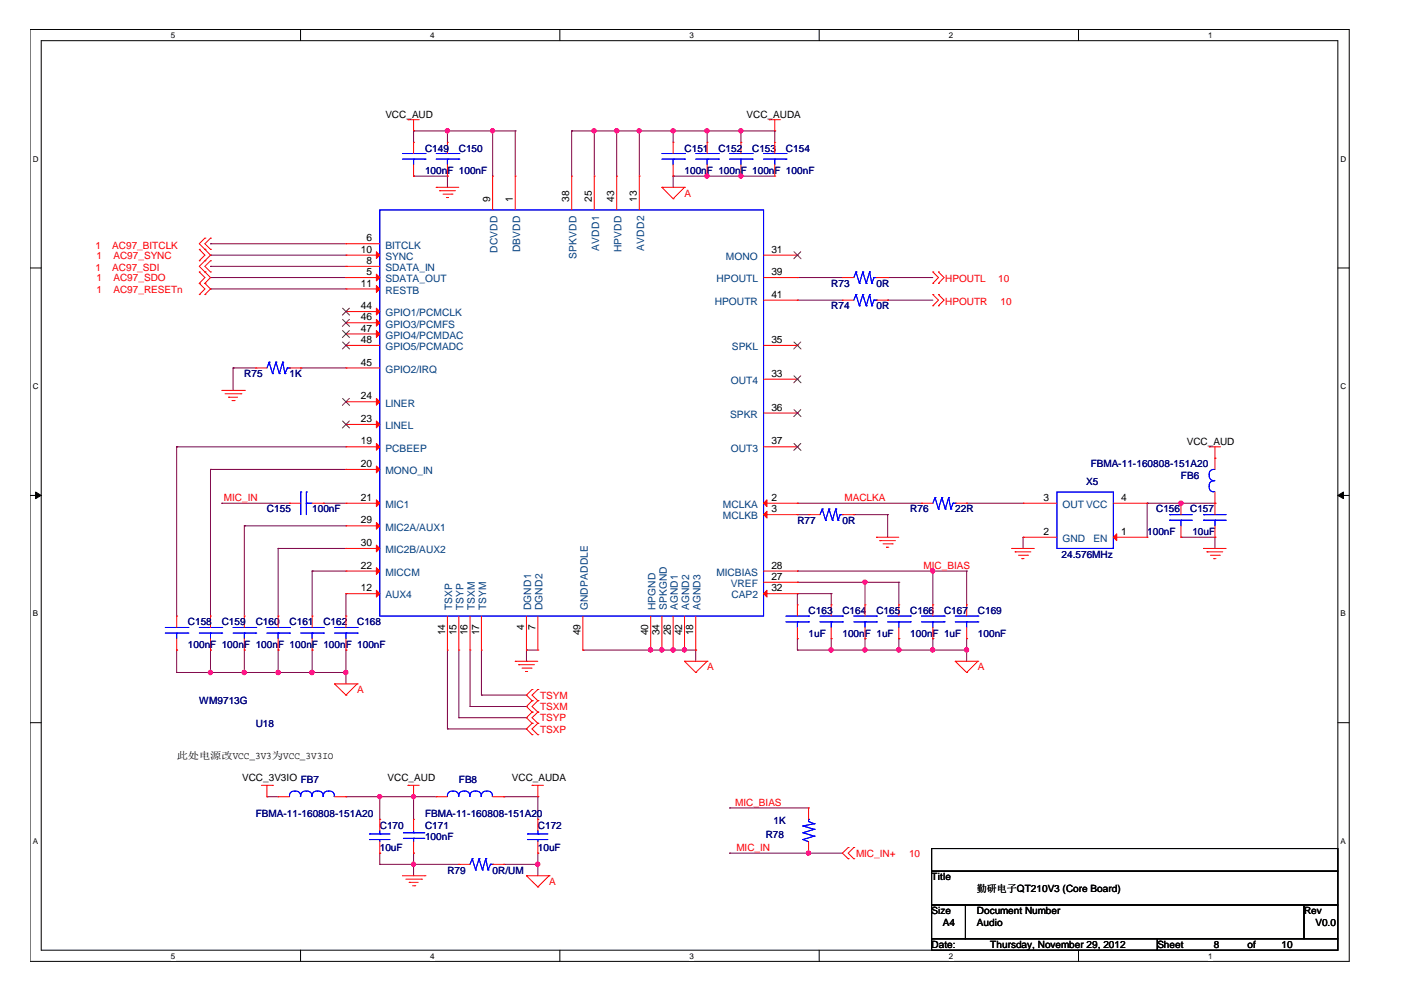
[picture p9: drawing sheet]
<svg xmlns="http://www.w3.org/2000/svg" width="297mm" height="210mm" viewBox="0 0 297 210" stroke-linecap="round" stroke-linejoin="round" font-family="sans-serif">
<path d="M6.3 6.2h279.2v197.2h-279.2zM8.7 8.6h274.3v192.5h-274.3z" fill="none" stroke="#000" stroke-width=".21"/>
<g fill="#fff">
<path d="M36.2 6.5h.9v1.9h-.9z"/>
<path d="M36.2 201.3h.9v1.9h-.9z"/>
</g>
<path d="M63.6 6.2v2.4M63.6 201.1v2.3" fill="none" stroke="#000" stroke-width=".21"/>
<g fill="#fff">
<path d="M91 6.5h.9v1.9h-.9z"/>
<path d="M91 201.3h.9v1.9h-.9z"/>
</g>
<path d="M118.4 6.2v2.4M118.4 201.1v2.3" fill="none" stroke="#000" stroke-width=".21"/>
<g fill="#fff">
<path d="M145.9 6.5h.9v1.9h-.9z"/>
<path d="M145.9 201.3h.9v1.9h-.9z"/>
</g>
<path d="M173.3 6.2v2.4M173.3 201.1v2.3" fill="none" stroke="#000" stroke-width=".21"/>
<g fill="#fff">
<path d="M200.7 6.5h1v1.9h-1z"/>
<path d="M200.7 201.3h1v1.9h-1z"/>
</g>
<path d="M228.2 6.2v2.4M228.2 201.1v2.3" fill="none" stroke="#000" stroke-width=".21"/>
<g fill="#fff">
<path d="M255.6 6.5h.9v1.9h-.9z"/>
<path d="M255.6 201.3h.9v1.9h-.9z"/>
<path d="M6.9 32.7h1.3v1.9h-1.3z"/>
<path d="M283.6 32.7h1.3v1.9h-1.3z"/>
<path d="M6.9 80.7h1.3v1.9h-1.3z"/>
<path d="M283.6 80.7h1.3v1.9h-1.3z"/>
</g>
<path d="M6.3 56.7h2.4M283 56.7h2.4" fill="none" stroke="#000" stroke-width=".21"/>
<g fill="#fff">
<path d="M6.9 128.9h1.2v1.9h-1.2z"/>
<path d="M283.6 128.9h1.2v1.9h-1.2z"/>
</g>
<path d="M6.3 104.8h2.4M283 104.8h2.4" fill="none" stroke="#000" stroke-width=".21"/>
<g fill="#000" stroke="#000" stroke-width=".21">
<path d="M7.5 104.1l1.2 .7-1.2 .7z" fill-rule="evenodd"/>
<path d="M283 104.8l1.2-.7v1.4z" fill-rule="evenodd"/>
</g>
<g fill="#fff">
<path d="M6.9 177h1.2v1.9h-1.2z"/>
<path d="M283.6 177h1.2v1.9h-1.2z"/>
</g>
<path d="M6.3 152.9h2.4M283 152.9h2.4M197.1 179.5h85.9v4.8h-85.9zM197.1 184.3h85.9v7.2h-85.9zM197.1 191.5h7.2v7.1h-7.2zM197.1 198.6h47.8v2.5h-47.8zM204.3 191.5h71.6v7.1h-71.6zM244.9 198.6h38.1v2.5h-38.1zM275.9 191.5h7.1v7.1h-7.1z" fill="none" stroke="#000" stroke-width=".21"/>
<g fill="none" stroke="#800040" stroke-width=".21">
<path d="M87.5 27.7h.1M87.5 37.3h.1M87.5 27.7h21.5M87.5 27.7v2.4M87.5 37.3h7.2M94.7 27.7h.1M94.7 37.3h.1M94.7 27.7v2.4M94.7 37.3v2.3M104.2 27.7h.1M104.2 27.7v9.6M109 27.7h.1"/>
<path d="M109 27.7v9.6M120.9 27.7h.1M120.9 27.7h43M120.9 27.7v9.6M125.7 27.7h.1M125.7 27.7v9.6M130.5 27.7h.1M130.5 27.7v9.6M135.3 27.7h.1M135.3 27.7v9.6M142.4 37.3h.1M142.4 27.7h.1"/>
<path d="M142.4 37.3h21.5M142.4 27.7v2.4M142.4 37.3v2.3M149.6 37.3h.1M149.6 27.7h.1M149.6 27.7v2.4M156.8 37.3h.1M156.8 27.7h.1M156.8 27.7v2.4M163.9 27.7h.1M163.9 27.7v2.4M44.5 51.6h.1"/>
<path d="M44.5 54h.1M44.5 56.4h.1M44.5 58.7h.1M44.5 51.6h28.7M44.5 54h28.7M44.5 56.4h28.7M44.5 58.7h28.7M168.7 58.7h.1M168.7 58.7h9.5M187.8 58.7h.1M187.8 58.7h9.6M44.5 61.1h.1"/>
<path d="M44.5 61.1h28.7M49.3 77.9h.1M49.3 77.9h4.8M49.3 77.9v4.7M63.6 77.9h.1M63.6 77.9h9.6M168.7 63.5h.1M168.7 63.5h9.5M187.8 63.5h.1M187.8 63.5h9.6M37.4 94.5h.1M37.4 94.5h35.8"/>
<path d="M37.4 94.5v35.9M44.5 99.3h.1M44.5 99.3h28.7M44.5 99.3v31.1M46.9 106.5h.1M46.9 106.5h14.4M51.7 111.3h.1M51.7 111.3h21.5M51.7 111.3v19.1M58.8 116h.1M58.8 116h14.4M58.8 116v14.4"/>
<path d="M68.4 106.5h.1M68.4 106.5h4.8M168.7 108.9h.1M168.7 106.5h.1M168.7 106.5h26.2M168.7 108.9h2.4M180.6 108.9h.1M180.6 108.9h7.2M187.8 108.9h.1M187.8 108.9v4.8M204.5 106.5h.1M204.5 106.5h12"/>
<path d="M216.5 113.7h.1M216.5 113.7v2.3M242.7 106.5h.1M242.7 106.5h14.3M242.7 106.5v7.2M249.9 106.5h.1M249.9 113.7h.1M249.9 113.7h7.1M257 113.7h.1M257 113.7v2.3M37.4 137.6h.1M37.4 137.6v4.7"/>
<path d="M44.5 137.6h.1M44.5 137.6v4.7M51.7 137.6h.1M51.7 137.6v4.7M58.8 137.6h.1M58.8 137.6v4.7M66 120.8h.1M66 137.6h.1M66 120.8h7.2M66 120.8v9.6M66 137.6v4.7M73.2 125.6h.1"/>
<path d="M73.2 137.6h.1M73.2 125.6v4.8M73.2 137.6v7.1M94.7 137.6v16.6M97.1 137.6v14.3M99.4 137.6v11.9M101.9 137.6v9.5M111.4 137.6h.1M111.4 139.9h.1M111.4 137.6h2.4M111.4 137.6v2.3M123.3 137.6h.1"/>
<path d="M123.3 137.6h23.9M137.7 137.6h.1M140 137.6h.1M142.4 137.6h.1M144.8 137.6h.1M147.2 137.6h.1M147.2 137.6v2.3M168.7 125.6h.1M168.7 135.1h.1M168.7 137.6h.1M168.7 123.2h.1M168.7 120.8h.1"/>
<path d="M168.7 120.8h35.8M168.7 125.6v2.4M168.7 135.1v2.5M168.7 125.6h7.2M168.7 123.2h21.5M168.7 137.6h35.8M175.9 125.6h.1M175.9 135.1h.1M175.9 137.6h.1M175.9 125.6v2.4M175.9 135.1v2.5M183 123.2h.1"/>
<path d="M183 135.1h.1M183 137.6h.1M183 123.2v4.8M183 135.1v2.5M190.2 123.2h.1M190.2 135.1h.1M190.2 137.6h.1M190.2 123.2v4.8M190.2 135.1v2.5M197.4 120.8h.1M197.4 137.6h.1M197.4 135.1h.1"/>
<path d="M197.4 120.8v7.2M197.4 135.1v2.5M204.5 120.8h.1M204.5 135.1h.1M204.5 137.6h.1M204.5 120.8v7.2M204.5 135.1v4.8M37.4 142.3h.1M37.4 142.3h35.8M44.5 142.3h.1M51.7 142.3h.1M58.8 142.3h.1"/>
<path d="M66 142.3h.1M73.2 142.3h.1M94.7 154.2h.1M94.7 154.2h16.7M97.1 151.9h.1M97.1 151.9h14.3M99.4 149.5h.1M99.4 149.5h12M101.9 147.1h.1M101.9 147.1h9.5M111.4 147.1h.1M111.4 149.5h.1"/>
<path d="M111.4 151.9h.1M111.4 154.2h.1M56.5 168.6h.1M56.5 168.6h2.3M73.2 168.6h.1M73.2 168.6h19.1M80.3 168.6h.1M80.3 168.6v4.8M87.5 168.6h.1M87.5 168.6v4.8M106.6 168.6h.1M106.6 168.6h7.2"/>
<path d="M113.8 168.6h.1M113.8 168.6v4.8M154.3 171h.1M154.3 171h16.8M80.3 180.5h.1M80.3 182.9h.1M80.3 182.9h16.8M80.3 180.5v2.4M87.5 180.5h.1M87.5 182.9h.1M87.5 180.5v4.8M106.6 182.9h.1"/>
<path d="M106.6 182.9h7.2M113.8 182.9h.1M113.8 180.5h.1M113.8 180.5v4.8M154.3 180.5h.1M154.3 180.5h23.9M171.1 180.5h.1"/>
</g>
<g fill="#f0f" stroke="#f0f" stroke-width=".21">
<circle cx="51.6" cy="142.3" r=".46"/>
<circle cx="66" cy="142.3" r=".47"/>
<circle cx="73.2" cy="142.3" r=".46"/>
<circle cx="44.5" cy="142.3" r=".46"/>
<circle cx="204.5" cy="137.5" r=".46"/>
<circle cx="197.3" cy="137.5" r=".47"/>
<circle cx="190.2" cy="137.5" r=".47"/>
<circle cx="249.8" cy="106.5" r=".47"/>
<circle cx="94.7" cy="27.7" r=".46"/>
<circle cx="104.2" cy="27.7" r=".45"/>
<circle cx="156.7" cy="37.2" r=".45"/>
<circle cx="149.6" cy="37.2" r=".46"/>
<circle cx="156.7" cy="27.7" r=".45"/>
<circle cx="125.7" cy="27.7" r=".46"/>
<circle cx="130.5" cy="27.7" r=".46"/>
<circle cx="135.2" cy="27.7" r=".45"/>
<circle cx="144.8" cy="137.5" r=".46"/>
<circle cx="137.6" cy="137.5" r=".47"/>
<circle cx="142.4" cy="137.5" r=".47"/>
<circle cx="140" cy="137.5" r=".46"/>
<circle cx="183" cy="123.2" r=".45"/>
<circle cx="197.3" cy="120.8" r=".46"/>
<circle cx="149.6" cy="27.7" r=".46"/>
<circle cx="142.4" cy="27.7" r=".46"/>
<circle cx="58.8" cy="142.3" r=".47"/>
<circle cx="183" cy="137.5" r=".46"/>
<circle cx="175.8" cy="137.5" r=".46"/>
<circle cx="87.5" cy="168.6" r=".45"/>
<circle cx="87.5" cy="182.9" r=".45"/>
<circle cx="113.8" cy="182.9" r=".46"/>
<circle cx="80.3" cy="168.6" r=".45"/>
<circle cx="171" cy="180.5" r=".45"/>
</g>
<g fill="none" stroke="#f00" stroke-width=".21">
<path d="M86.3 25.3h.1M86.3 25.3h2.4M87.5 27.7h.1M87.5 30.1h.1M87.5 37.3h.1M87.5 25.3v2.4M87.5 30.1v2.4M87.5 34.9v2.4M92.3 39.6h.1M92.3 39.6h4.8M94.7 30.1h.1M94.7 37.3h.1"/>
<path d="M94.7 30.1v2.4M94.7 34.9v2.4M104.2 37.3h.1M104.2 37.3v7.1M109 37.3h.1M109 37.3v7.1M120.9 37.3h.1M120.9 37.3v7.1M125.7 37.3h.1M125.7 37.3v7.1M130.5 37.3h.1M130.5 37.3v7.1"/>
<path d="M135.3 37.3h.1M135.3 37.3v7.1M140 39.6h.1M140 39.6h4.8M140 39.6l2.4 2.5M142.4 30.1h.1M142.4 37.3h.1M142.4 30.1v2.4M142.4 34.9v2.4M144.8 39.6h.1M144.8 39.6l-2.4 2.5M149.6 30.1h.1"/>
<path d="M149.6 37.3h.1M149.6 30.1v2.4M149.6 34.9v2.4M156.8 30.1h.1M156.8 37.3h.1M156.8 30.1v2.4M156.8 34.9v2.4M162.7 25.3h.1M162.7 25.3h2.4M163.9 27.7h.1M163.9 30.1h.1M163.9 37.3h.1"/>
<path d="M163.9 25.3v2.4M163.9 30.1v2.4M163.9 34.9v2.4M42.2 55.2h.1M42.2 52.8h.1M42.2 60h.1M42.2 57.5h.1M42.2 52.8l1.1 1.2-1.1 1.2M42.2 57.5l1.1 1.2-1.1 1.3M42.2 60l1.1 1.1-1.1 1.2M43.3 52.8h.1M43.3 55.2h.1"/>
<path d="M43.3 57.5h.1M43.3 60h.1M43.3 50.4h.1M43.3 52.8l1.2 1.2-2.3 2.4 2.3 2.3-1.2 1.3M43.3 60l1.2 1.1-1.2 1.2M43.3 50.4l-1.1 1.2 1.1 1.2M44.5 50.4h.1M44.5 52.8h.1M44.5 55.2h.1M44.5 57.5h.1M44.5 50.4l-1.2 1.2 1.2 1.2M44.5 55.2l-1.2 1.2 1.2 1.1"/>
<path d="M73.2 51.6h.1M73.2 54h.1M73.2 56.4h.1M73.2 58.7h.1M73.2 58.7h7.1M73.2 51.6h7.1M73.2 54h7.1M73.2 56.4h7.1M93 40.4h.1M93 40.4h3.4M93.7 41.1h1.9M94.4 41.8h.1"/>
<path d="M94.4 41.8h.5M95.6 41.1h.1M142.4 42.1h.1M161.5 58.7h7.2M161.5 54h7.2M168.7 58.7h.1M168.7 54h.1M178.2 58.7h.1M178.2 58.7h2.4M185.4 58.7h2.4M187.8 58.7h.1M197.4 57.5h.1"/>
<path d="M197.4 60h.1M197.4 57.5l1.1 1.2-1.1 1.3M198.5 57.5h.1M198.5 60h.1M198.5 57.5l1.2 1.2-1.2 1.3M42.2 62.3h.1M43.3 62.3h.1M54.1 77.9h.1M54.1 77.9h2.4M61.3 77.9h2.3M63.6 77.9h.1M73.2 61.1h.1"/>
<path d="M73.2 73.1h.1M73.2 70.7h.1M73.2 68.3h.1M73.2 77.9h.1M73.2 65.9h.1M73.2 77.9h7.1M73.2 61.1h7.1M73.2 73.1h7.1M73.2 70.7h7.1M73.2 68.3h7.1M73.2 65.9h7.1M161.5 63.5h7.2"/>
<path d="M161.5 73.1h7.2M168.7 63.5h.1M168.7 73.1h.1M178.2 63.5h.1M178.2 63.5h2.4M185.4 63.5h2.4M187.8 63.5h.1M197.4 62.3h.1M197.4 64.7h.1M197.4 62.3l1.1 1.2-1.1 1.2M198.5 62.3h.1M198.5 64.7h.1"/>
<path d="M198.5 62.3l1.2 1.2-1.2 1.2M46.9 82.6h4.8M47.6 83.3h3.4M48.3 84h.1M48.3 84h1.9M49.1 84.8h.4M49.5 84.8h.1M51 83.3h.1M51.7 82.6h.1M73.2 85h.1M73.2 89.8h.1M73.2 99.3h.1"/>
<path d="M73.2 94.5h.1M73.2 94.5h7.1M73.2 85h7.1M73.2 89.8h7.1M73.2 99.3h7.1M161.5 94.5h7.2M161.5 87.4h7.2M161.5 80.2h7.2M168.7 87.4h.1M168.7 94.5h.1M168.7 80.2h.1M255.8 94.5h.1"/>
<path d="M255.8 94.5h2.4M257 97h.1M257 94.5v4.8M61.3 106.5h.1M61.3 106.5h2.3M66 106.5h2.4M68.4 106.5h.1M73.2 106.5h.1M73.2 111.3h.1M73.2 116h.1M73.2 116h7.1M73.2 106.5h7.1"/>
<path d="M73.2 111.3h7.1M161.5 106.5h7.2M161.5 108.9h7.2M168.7 106.5h.1M168.7 108.9h.1M171.1 108.9h.1M171.1 108.9h2.4M178.2 108.9h2.4M180.6 108.9h.1M185.4 113.7h.1M185.4 113.7h4.8M186.1 114.4h.1"/>
<path d="M186.1 114.4h3.3M186.8 115.1h2M187.5 115.8h.1M187.5 115.8h.5M188.8 115.1h.1M194.9 106.5h.1M194.9 106.5h2.5M202.1 106.5h2.4M204.5 106.5h.1M214 116h.1M214 116h4.8M214.8 116.8h.1"/>
<path d="M214.8 116.8h3.3M215.5 117.5h1.9M216.2 118.2h.1M216.2 118.2h.5M216.5 106.5h.1M216.5 113.7h.1M216.5 113.7h7.1M216.5 106.5h7.1M217.4 117.5h.1M235.5 113.7h7.2M235.5 106.5h7.2M242.7 106.5h.1"/>
<path d="M242.7 113.7h.1M249.9 106.5h.1M249.9 113.7h.1M249.9 106.5v2.4M249.9 111.3v2.4M254.6 116h.1M254.6 116h4.8M255.4 116.8h.1M255.4 116.8h3.3M256.1 117.5h1.9M256.8 118.2h.1M256.8 118.2h.5"/>
<path d="M257 106.5h.1M257 113.7h.1M257 104.1v4.8M257 111.3v2.4M258 117.5h.1M37.4 130.4h.1M37.4 137.6h.1M37.4 130.4v2.4M37.4 135.1v2.5M44.5 130.4h.1M44.5 137.6h.1M44.5 130.4v2.4"/>
<path d="M44.5 135.1v2.5M51.7 130.4h.1M51.7 137.6h.1M51.7 130.4v2.4M51.7 135.1v2.5M58.8 130.4h.1M58.8 137.6h.1M58.8 130.4v2.4M58.8 135.1v2.5M66 130.4h.1M66 137.6h.1M66 130.4v2.4"/>
<path d="M66 135.1v2.5M73.2 130.4h.1M73.2 137.6h.1M73.2 120.8h.1M73.2 125.6h.1M73.2 130.4v2.4M73.2 135.1v2.5M73.2 120.8h7.1M73.2 125.6h7.1M94.7 137.6h.1M94.7 130.4v7.2M97.1 137.6h.1"/>
<path d="M97.1 130.4v7.2M99.4 137.6h.1M99.4 130.4v7.2M101.9 137.6h.1M101.9 130.4v7.2M109 139.9h.1M109 139.9h4.8M111.4 137.6h.1M111.4 130.4v7.2M113.8 137.6h.1M113.8 130.4v7.2M123.3 137.6h.1"/>
<path d="M123.3 130.4v7.2M137.7 137.6h.1M137.7 130.4v7.2M140 137.6h.1M140 130.4v7.2M142.4 137.6h.1M142.4 130.4v7.2M144.8 139.9h.1M144.8 137.6h.1M144.8 139.9h4.8M144.8 139.9l2.4 2.4M144.8 130.4v7.2"/>
<path d="M147.2 137.6h.1M147.2 130.4v7.2M149.6 139.9h.1M149.6 139.9l-2.4 2.4M161.5 120.8h7.2M161.5 125.6h7.2M161.5 123.2h7.2M168.7 128h.1M168.7 135.1h.1M168.7 120.8h.1M168.7 123.2h.1M168.7 125.6h.1"/>
<path d="M168.7 128v2.4M168.7 132.8v2.3M175.9 128h.1M175.9 135.1h.1M175.9 128v2.4M175.9 132.8v2.3M183 128h.1M183 135.1h.1M183 128v2.4M183 132.8v2.3M190.2 128h.1M190.2 135.1h.1"/>
<path d="M190.2 128v2.4M190.2 132.8v2.3M197.4 128h.1M197.4 135.1h.1M197.4 128v2.4M197.4 132.8v2.3M202.1 139.9h.1M202.1 139.9h4.8M202.1 139.9l2.4 2.4M204.5 128h.1M204.5 135.1h.1M204.5 128v2.4"/>
<path d="M204.5 132.8v2.3M206.9 139.9h.1M206.9 139.9l-2.4 2.4M70.8 144.7h.1M70.8 144.7h4.8M70.8 144.7l2.4 2.4M73.2 147.1h.1M75.6 144.7h.1M75.6 144.7l-2.4 2.4M109.7 140.6h.1M109.7 140.6h3.4M110.4 141.4h2"/>
<path d="M111.2 142.1h.1M111.2 142.1h.4M112.4 141.4h.1M112.6 145.9h.1M112.6 148.3h.1M112.6 150.7h.1M112.6 153h.1M112.6 155.5h.1M112.6 145.9l-1.2 1.2 1.2 1.2M112.6 148.3l-1.2 1.2 1.2 1.2M112.6 150.7l-1.2 1.2 1.2 1.1M112.6 153l-1.2 1.2 1.2 1.3"/>
<path d="M113.8 148.3h.1M113.8 145.9h.1M113.8 150.7h.1M113.8 153h.1M113.8 155.5h.1M113.8 145.9l-1.2 1.2 1.2 1.2M113.8 148.3l-1.2 1.2 1.2 1.2M113.8 150.7l-1.2 1.2 1.2 1.1M113.8 153l-1.2 1.2 1.2 1.3M147.2 142.3h.1M204.5 142.3h.1M55.3 166.2h2.4"/>
<path d="M56.5 168.6h.1M56.5 166.2v2.4M57.7 166.2h.1M58.8 168.6h.1M58.8 168.6h2.5M70.8 168.6h2.4M73.2 168.6h.1M80.3 173.4h.1M80.3 173.4v2.3M80.3 178.1v2.4M86.3 166.2h.1M86.3 166.2h2.4"/>
<path d="M87.5 168.6h.1M87.5 173.4h.1M87.5 166.2v2.4M87.5 173.4v2.3M87.5 178.1v2.4M92.3 168.6h.1M92.3 168.6h2.4M104.2 168.6h2.4M106.6 168.6h.1M112.6 166.2h.1M112.6 166.2h2.4M113.8 168.6h.1"/>
<path d="M113.8 173.4h.1M113.8 166.2v2.4M113.8 173.4v2.3M113.8 178.1v2.4M171.1 171h.1M171.1 171v2.4M171.1 178.1v2.4M179.5 179.3h.1M179.5 179.3l-1.3 1.2 1.3 1.2M180.6 179.3h.1M180.6 179.3l-1.1 1.2 1.1 1.2M80.3 180.5h.1"/>
<path d="M85.1 185.3h4.8M85.9 186h3.3M86.6 186.7h.1M86.6 186.7h1.9M87.3 187.4h.5M87.5 180.5h.1M87.8 187.4h.1M89.2 186h.1M89.9 185.3h.1M97.1 182.9h.1M97.1 182.9h2.3M104.2 182.9h2.4"/>
<path d="M106.6 182.9h.1M111.4 185.3h.1M111.4 185.3h4.8M111.4 185.3l2.4 2.4M113.8 187.7h.1M113.8 180.5h.1M116.2 185.3h.1M116.2 185.3l-2.4 2.4M171.1 180.5h.1M179.5 181.7h.1M180.6 181.7h.1"/>
</g>
<g fill="none" stroke="#00f" stroke-width=".21">
<path d="M85.1 32.5h4.8M85.1 33.7h4.8M87.5 33.7h.1M87.5 33.7v1.2M89.9 32.5h.1M89.9 33.7h.1M92.3 32.5h4.8M92.3 33.7h4.8M94.7 33.7h.1M94.7 33.7v1.2M97.1 32.5h.1M97.1 33.7h.1"/>
<path d="M140 32.5h4.8M140 33.7h4.8M142.4 33.7h.1M142.4 33.7v1.2M144.8 32.5h.1M144.8 33.7h.1M147.2 32.5h4.8M147.2 33.7h4.8M149.6 33.7h.1M149.6 33.7v1.2M152 32.5h.1M152 33.7h.1"/>
<path d="M154.3 32.5h4.8M154.3 33.7h4.8M156.8 33.7h.1M156.8 33.7v1.2M159.1 32.5h.1M159.1 33.7h.1M161.5 32.5h4.8M161.5 33.7h4.8M163.9 33.7h.1M163.9 33.7v1.2M166.3 32.5h.1M166.3 33.7h.1"/>
<path d="M80.3 44.4h81.2v86h-81.2zM181.1 57.5h.1M181.1 57.5l-.5 1.2M181.1 57.5l.7 2.5M181.8 60h.1M182.5 57.5h.1M182.5 57.5l-.7 2.5M182.5 57.5l.8 2.5M183.3 60h.1M184 57.5h.1M184 57.5l-.7 2.5M184 57.5l.4 2.5"/>
<path d="M184.4 60h.1M184.9 58.7h.1M184.9 58.7l-.5 1.3M184.9 58.7h.5M185.4 58.7h.1M56.9 76.6h.1M56.9 76.6l-.4 1.3M56.9 76.6l.8 2.5M57.7 79.1h.1M58.4 76.6h.1M58.4 76.6l-.7 2.5M58.4 76.6l.7 2.5"/>
<path d="M59.1 79.1h.1M59.8 76.6h.1M59.8 76.6l-.7 2.5M59.8 76.6l.5 2.5M60.3 79.1h.1M60.8 77.9h.1M60.8 77.9l-.5 1.2M60.8 77.9h.5M61.3 77.9h.1M181.1 62.3h.1M181.1 62.3l-.5 1.2M181.1 62.3l.7 2.4"/>
<path d="M181.8 64.7h.1M182.5 62.3h.1M182.5 62.3l-.7 2.4M182.5 62.3l.8 2.4M183.3 64.7h.1M184 62.3h.1M184 62.3l-.7 2.4M184 62.3l.4 2.4M184.4 64.7h.1M184.9 63.5h.1M184.9 63.5l-.5 1.2M184.9 63.5h.5"/>
<path d="M185.4 63.5h.1M257 99.3a1.16 1.16 0 0 0-1.1 .6 1.16 1.16 0 0 0 0 1.2 .91 .91 0 0 0 1.1 .6M63.6 104.1h.1M63.6 104.1v4.8M64.8 104.1h.1M64.8 106.5h.1M64.8 106.5h1.2M64.8 104.1v4.8M173.9 107.7h.1M173.9 107.7l-.4 1.2M173.9 107.7l.8 2.4M174.7 110.1h.1"/>
<path d="M175.4 107.7h.1M175.4 107.7l-.7 2.4M175.4 107.7l.7 2.4M176.1 110.1h.1M176.8 107.7h.1M176.8 107.7l-.7 2.4M176.8 107.7l.5 2.4M177.3 110.1h.1M177.8 108.9h.1M177.8 108.9l-.5 1.2M177.8 108.9h.4M178.2 108.9h.1"/>
<path d="M197.8 105.3h.1M197.8 105.3l-.4 1.2M197.8 105.3l.7 2.4M198.5 107.7h.1M199.3 105.3h.1M199.3 105.3l-.8 2.4M199.3 105.3l.7 2.4M200 107.7h.1M200.7 105.3h.1M200.7 105.3l-.7 2.4M200.7 105.3l.5 2.4M201.2 107.7h.1"/>
<path d="M201.6 106.5h.1M201.6 106.5l-.4 1.2M201.6 106.5h.5M202.1 106.5h.1M223.6 104.1h11.9v11.9h-11.9zM247.5 108.9h.1M247.5 110.1h.1M247.5 108.9h4.8M247.5 110.1h4.8M249.9 110.1h.1M249.9 110.1v1.2M254.6 108.9h.1"/>
<path d="M254.6 110.1h.1M254.6 108.9h4.8M254.6 110.1h4.8M257 101.7a1.16 1.16 0 0 0-1.2 1.1 1.16 1.16 0 0 0 1.1 1.2h.1M257 110.1h.1M257 110.1v1.2M35 132.8h4.8M35 134h4.8M37.4 134h.1M37.4 134v1.1M39.8 132.8h.1M39.8 134h.1"/>
<path d="M42.2 132.8h4.7M42.2 134h4.7M44.5 134h.1M44.5 134v1.1M46.9 132.8h.1M46.9 134h.1M49.3 132.8h4.8M49.3 134h4.8M51.7 134h.1M51.7 134v1.1M54.1 132.8h.1M54.1 134h.1"/>
<path d="M56.5 132.8h4.8M56.5 134h4.8M58.8 134h.1M58.8 134v1.1M61.3 132.8h.1M61.3 134h.1M63.6 132.8h4.8M63.6 134h4.8M66 134h.1M66 134v1.1M68.4 132.8h.1M68.4 134h.1"/>
<path d="M70.8 132.8h4.8M70.8 134h4.8M73.2 134h.1M73.2 134v1.1M75.6 132.8h.1M75.6 134h.1M166.3 130.4h4.8M166.3 131.6h4.8M168.7 131.6h.1M168.7 131.6v1.2M171.1 130.4h.1M171.1 131.6h.1"/>
<path d="M173.5 130.4h4.7M173.5 131.6h4.7M175.9 131.6h.1M175.9 131.6v1.2M178.2 130.4h.1M178.2 131.6h.1M180.6 130.4h4.8M180.6 131.6h4.8M183 131.6h.1M183 131.6v1.2M185.4 130.4h.1M185.4 131.6h.1"/>
<path d="M187.8 130.4h4.8M187.8 131.6h4.8M190.2 131.6h.1M190.2 131.6v1.2M192.6 130.4h.1M192.6 131.6h.1M194.9 130.4h4.8M194.9 131.6h4.8M197.4 131.6h.1M197.4 131.6v1.2M199.7 130.4h.1M199.7 131.6h.1"/>
<path d="M202.1 130.4h4.8M202.1 131.6h4.8M204.5 131.6h.1M204.5 131.6v1.2M206.9 130.4h.1M206.9 131.6h.1M61.3 168.5a1.16 1.16 0 0 1 1.7-1 .88 .88 0 0 1 .5 1M63.6 168.5a1.16 1.16 0 0 1 1.8-1 .88 .88 0 0 1 .6 1M66 168.5a1.16 1.16 0 0 1 1.8-1 .88 .88 0 0 1 .5 1M68.4 168.5a1.16 1.16 0 0 1 1.8-1 .88 .88 0 0 1 .5 1M78.2 176.5h.1M78.2 177.6h.1"/>
<path d="M78.2 176.5h4.3M78.2 177.6h4.3M80.3 177.6h.1M80.3 176.5h.1M80.3 175.7v.8M80.3 177.6v.5M85.3 177.4h4.4M85.3 176.2h4.4M87.5 176.2h.1M87.5 177.4h.1M87.5 175.7v.5M87.5 177.4v.7"/>
<path d="M89.7 177.4h.1M89.7 176.2h.1M94.7 168.5a1.19 1.19 0 0 1 1.8-1 .88 .88 0 0 1 .5 1M97.1 168.5a1.16 1.16 0 0 1 1.7-1 .88 .88 0 0 1 .6 1M99.4 168.5a1.16 1.16 0 0 1 1.8-1 .88 .88 0 0 1 .6 1M101.9 168.5a1.16 1.16 0 0 1 1.7-1 .88 .88 0 0 1 .5 1M111.6 176.5h.1M111.6 177.6h.1M111.6 176.5h4.3M111.6 177.6h4.3M113.8 177.6h.1M113.8 176.5h.1"/>
<path d="M113.8 175.7v.8M113.8 177.6v.5M169.9 177.6h.1M169.9 176.2h.1M169.9 174.8h.1M169.9 177.6l1.2 .5M169.9 176.2l2.4 .7M169.9 174.8l2.4 .7M171.1 173.8h.1M171.1 173.4h.1M171.1 173.8l1.2 .5M171.1 173.4v.4"/>
<path d="M172.3 176.9h.1M172.3 175.5h.1M172.3 174.3h.1M172.3 176.9l-2.4 .7M172.3 175.5l-2.4 .7M172.3 174.3l-2.4 .5M99.9 181.7h.1M99.9 181.7l-.5 1.2M99.9 181.7l.7 2.4M100.6 184.1h.1M101.3 181.7h.1M101.3 181.7l-.7 2.4"/>
<path d="M101.3 181.7l.8 2.4M102.1 184.1h.1M102.8 181.7h.1M102.8 181.7l-.7 2.4M102.8 181.7l.5 2.4M103.3 184.1h.1M103.8 182.9h.1M103.8 182.9l-.5 1.2M103.8 182.9h.4M104.2 182.9h.1"/>
</g>
<g fill="#f00" stroke="#f00" stroke-width=".21">
<path d="M235.5 113.7l.8-.7v1.4z" fill-rule="evenodd"/>
<path d="M79.6 53.3l.7 .7-.7 .7z" fill-rule="evenodd"/>
<path d="M79.6 58l.7 .7-.7 .8z" fill-rule="evenodd"/>
<path d="M79.6 60.4l.7 .7-.7 .8z" fill-rule="evenodd"/>
<path d="M162.3 105.8v1.4l-.8-.7z" fill-rule="evenodd"/>
<path d="M161.5 108.9l.8-.7v1.4z" fill-rule="evenodd"/>
<path d="M79.6 84.3l.7 .7-.7 .7z" fill-rule="evenodd"/>
<path d="M79.6 89.1l.7 .7-.7 .7z" fill-rule="evenodd"/>
<path d="M79.6 98.6l.7 .7-.7 .7z" fill-rule="evenodd"/>
<path d="M79.6 105.8l.7 .7-.7 .7z" fill-rule="evenodd"/>
<path d="M79.6 120.1l.7 .7-.7 .8z" fill-rule="evenodd"/>
<path d="M79.6 93.8l.7 .7-.7 .8z" fill-rule="evenodd"/>
<path d="M79.6 110.5l.7 .8-.7 .7z" fill-rule="evenodd"/>
<path d="M79.6 115.3l.7 .7-.7 .8z" fill-rule="evenodd"/>
<path d="M79.6 124.9l.7 .7-.7 .7z" fill-rule="evenodd"/>
<path d="M79.6 69.9l.7 .8-.7 .7z" fill-rule="evenodd"/>
<path d="M79.6 67.6l.7 .7-.7 .7z" fill-rule="evenodd"/>
<path d="M79.6 65.2l.7 .7-.7 .7z" fill-rule="evenodd"/>
<path d="M162.3 124.9v1.4l-.8-.7z" fill-rule="evenodd"/>
</g>
<g fill="none" stroke="#804000" stroke-width=".21">
<path d="M168 53.3l1.5 1.5M169.4 53.3l-1.5 1.5M72.5 72.4l1.5 1.4M72.5 69.9l1.5 1.5M72.5 67.6l1.5 1.5M72.5 65.2l1.5 1.5M73.9 72.4l-1.5 1.4M73.9 69.9l-1.5 1.5M73.9 67.6l-1.5 1.5M73.9 65.2l-1.5 1.5M168 72.4l1.5 1.4M168 79.5l1.5 1.5"/>
<path d="M169.4 72.4l-1.5 1.4M169.4 79.5l-1.5 1.5M72.5 84.3l1.5 1.5M72.5 89.1l1.5 1.5M73.9 84.3l-1.5 1.5M73.9 89.1l-1.5 1.5M168 86.7l1.5 1.5M168 93.8l1.5 1.5M169.4 86.7l-1.5 1.5M169.4 93.8l-1.5 1.5"/>
</g>
<g font-size="2.2">
<text x="103.7" y="42.8" transform="rotate(-90 103.7 42.8)">9</text>
<text x="108.5" y="42.8" transform="rotate(-90 108.5 42.8)">1</text>
<text x="120.4" y="42.8" transform="rotate(-90 120.4 42.8)">38</text>
<text x="125.2" y="42.8" transform="rotate(-90 125.2 42.8)">25</text>
<text x="130" y="42.8" transform="rotate(-90 130 42.8)">43</text>
<text x="134.7" y="42.8" transform="rotate(-90 134.7 42.8)">13</text>
<text x="76.3" y="53.5">10</text>
<text x="77.5" y="51.1">6</text>
<text x="163.2" y="53.5">31</text>
<text x="77.5" y="55.9">8</text>
<text x="77.5" y="58.2">5</text>
<text x="163.2" y="58.2">39</text>
<text x="76.3" y="60.6">11</text>
<text x="76.3" y="65.4">44</text>
<text x="163.2" y="63">41</text>
<text x="76.3" y="70.2">47</text>
<text x="76.3" y="67.8">46</text>
<text x="76.3" y="72.6">48</text>
<text x="76.3" y="77.4">45</text>
<text x="163.2" y="72.6">35</text>
<text x="163.2" y="79.7">33</text>
<text x="76.3" y="84.5">24</text>
<text x="76.3" y="89.3">23</text>
<text x="163.2" y="86.9">36</text>
<text x="76.3" y="94">19</text>
<text x="163.2" y="94">37</text>
<text x="76.3" y="98.8">20</text>
<text x="76.3" y="106">21</text>
<text x="163.2" y="106">2</text>
<text x="220.8" y="106">3</text>
<text x="237.2" y="106">4</text>
<text x="76.3" y="110.8">29</text>
<text x="163.2" y="108.4">3</text>
<text x="220.8" y="113.2">2</text>
<text x="237.2" y="113.2">1</text>
<text x="76.3" y="115.5">30</text>
<text x="76.3" y="120.3">22</text>
<text x="76.3" y="125.1">12</text>
<text x="163.2" y="122.7">27</text>
<text x="163.2" y="120.3">28</text>
<text x="163.2" y="125.1">32</text>
<text x="94.1" y="134.5" transform="rotate(-90 94.1 134.5)">14</text>
<text x="96.6" y="134.5" transform="rotate(-90 96.6 134.5)">15</text>
<text x="98.9" y="134.5" transform="rotate(-90 98.9 134.5)">16</text>
<text x="101.3" y="134.5" transform="rotate(-90 101.3 134.5)">17</text>
<text x="110.9" y="133.2" transform="rotate(-90 110.9 133.2)">4</text>
<text x="113.3" y="133.2" transform="rotate(-90 113.3 133.2)">7</text>
<text x="122.8" y="134.5" transform="rotate(-90 122.8 134.5)">49</text>
<text x="137.2" y="134.5" transform="rotate(-90 137.2 134.5)">40</text>
<text x="139.5" y="134.5" transform="rotate(-90 139.5 134.5)">34</text>
<text x="141.9" y="134.5" transform="rotate(-90 141.9 134.5)">26</text>
<text x="144.3" y="134.5" transform="rotate(-90 144.3 134.5)">42</text>
<text x="146.7" y="134.5" transform="rotate(-90 146.7 134.5)">18</text>
</g>
<g font-size="2.2" fill="#004080">
<text x="81.5" y="52.6">BITCLK</text>
<text x="105.2" y="53.5" transform="rotate(-90 105.2 53.5)">DCVDD</text>
<text x="110" y="53.4" transform="rotate(-90 110 53.4)">DBVDD</text>
<text x="126.7" y="53" transform="rotate(-90 126.7 53)">AVDD1</text>
<text x="131.5" y="53.4" transform="rotate(-90 131.5 53.4)">HPVDD</text>
<text x="136.3" y="53" transform="rotate(-90 136.3 53)">AVDD2</text>
<text x="81.5" y="55">SYNC</text>
<text x="81.5" y="57.4">SDATA_IN</text>
<text x="81.5" y="59.7">SDATA_OUT</text>
<text x="122" y="54.8" transform="rotate(-90 122 54.8)">SPKVDD</text>
<text x="151.6" y="59.7">HPOUTL</text>
<text x="153.6" y="55">MONO</text>
<text x="81.5" y="62.2">RESTB</text>
<text x="151.2" y="64.5">HPOUTR</text>
<text x="81.5" y="71.7">GPIO4/PCMDAC</text>
<text x="81.5" y="69.3">GPIO3/PCMFS</text>
<text x="81.5" y="66.9">GPIO1/PCMCLK</text>
<text x="81.5" y="74.1">GPIO5/PCMADC</text>
<text x="154.9" y="74.1">SPKL</text>
<text x="81.5" y="78.9">GPIO2/IRQ</text>
<text x="154.6" y="81.3">OUT4</text>
<text x="81.5" y="86">LINER</text>
<text x="154.5" y="88.4">SPKR</text>
<text x="81.5" y="90.8">LINEL</text>
<text x="81.5" y="95.6">PCBEEP</text>
<text x="154.6" y="95.6">OUT3</text>
<text x="81.5" y="100.3">MONO_IN</text>
<text x="81.5" y="107.5">MIC1</text>
<text x="152.9" y="107.5">MCLKA</text>
<text x="224.8" y="107.5">OUT VCC</text>
<text x="81.5" y="112.3">MIC2A/AUX1</text>
<text x="152.9" y="109.9">MCLKB</text>
<text x="81.5" y="117.1">MIC2B/AUX2</text>
<text x="224.8" y="114.7">GND</text>
<text x="231.4" y="114.7">EN</text>
<text x="81.5" y="121.8">MICCM</text>
<text x="151.6" y="121.8">MICBIAS</text>
<text x="154.6" y="124.2">VREF</text>
<text x="81.5" y="126.6">AUX4</text>
<text x="95.7" y="129.2" transform="rotate(-90 95.7 129.2)">TSXP</text>
<text x="98.1" y="129.2" transform="rotate(-90 98.1 129.2)">TSYP</text>
<text x="100.5" y="129.2" transform="rotate(-90 100.5 129.2)">TSXM</text>
<text x="102.9" y="129.2" transform="rotate(-90 102.9 129.2)">TSYM</text>
<text x="112.4" y="129.2" transform="rotate(-90 112.4 129.2)">DGND1</text>
<text x="114.8" y="129.2" transform="rotate(-90 114.8 129.2)">DGND2</text>
<text x="124.3" y="129.2" transform="rotate(-90 124.3 129.2)">GNDPADDLE</text>
<text x="138.7" y="129.2" transform="rotate(-90 138.7 129.2)">HPGND</text>
<text x="141.1" y="129.2" transform="rotate(-90 141.1 129.2)">SPKGND</text>
<text x="143.4" y="129.2" transform="rotate(-90 143.4 129.2)">AGND1</text>
<text x="145.8" y="129.2" transform="rotate(-90 145.8 129.2)">AGND2</text>
<text x="148.2" y="129.2" transform="rotate(-90 148.2 129.2)">AGND3</text>
<text x="154.7" y="126.6">CAP2</text>
</g>
<g font-size="2.1">
<text x="81.5" y="24.9">VCC_AUD</text>
<text x="157.9" y="24.9">VCC_AUDA</text>
<text x="251.1" y="94.1">VCC_AUD</text>
<text x="37.4" y="160.7">此处电源改VCC_3V3为VCC_3V3IO</text>
<text x="51.2" y="165.3">VCC_3V3IO FB7</text>
<text x="82" y="165.3">VCC_AUD</text>
<text x="108.3" y="165.3">VCC_AUDA</text>
<text x="197.1" y="186.3">Title</text>
<text x="206.7" y="188.7">勤研电子QT210V3 (Core Board)</text>
<text x="197.1" y="193.4">Size</text>
<text x="199.5" y="195.8">A4</text>
<text x="206.7" y="193.4">Document Number</text>
<text x="206.7" y="195.8">Audio</text>
<text x="275.9" y="193.4">Rev</text>
<text x="278.3" y="195.8">V0.0</text>
<text x="197.1" y="200.6">Date:</text>
<text x="209.5" y="200.6">Thursday, November 29, 2012</text>
<text x="244.9" y="200.6">Sheet</text>
<text x="256.8" y="200.6">8</text>
<text x="263.9" y="200.6">of</text>
<text x="271.1" y="200.6">10</text>
</g>
<g font-size="2.1" fill="#000080">
<text x="89.9" y="32.1">C149</text>
<text x="97.1" y="32.1">C150</text>
<text x="144.8" y="32.1">C151</text>
<text x="152" y="32.1">C152</text>
<text x="159.1" y="32.1">C153</text>
<text x="166.3" y="32.1">C154</text>
<text x="89.9" y="36.8">100nF 100nF</text>
<text x="144.8" y="36.8">100nF 100nF 100nF 100nF</text>
<text x="175.9" y="60.7">R73</text>
<text x="175.9" y="65.5">R74</text>
<text x="185.4" y="60.7">0R</text>
<text x="185.4" y="65.5">0R</text>
<text x="51.7" y="79.8">R75</text>
<text x="61.3" y="79.8">1K</text>
<text x="230.8" y="98.9">FBMA-11-160808-151A20</text>
<text x="249.9" y="101.3">FB6</text>
<text x="229.8" y="102.7">X5</text>
<text x="56.5" y="108.4">C155</text>
<text x="66" y="108.4">100nF</text>
<text x="168.7" y="110.8">R77</text>
<text x="178.2" y="110.8">0R</text>
<text x="192.6" y="108.4">R76</text>
<text x="202.1" y="108.4">22R</text>
<text x="242.7" y="113.2">100nF</text>
<text x="244.6" y="108.4">C156</text>
<text x="251.8" y="108.4">C157</text>
<text x="252.3" y="113.2">10uF</text>
<text x="224.6" y="118">24.576MHz</text>
<text x="171.1" y="129.9">C163</text>
<text x="178.2" y="129.9">C164</text>
<text x="185.4" y="129.9">C165</text>
<text x="192.6" y="129.9">C166</text>
<text x="199.7" y="129.9">C167</text>
<text x="206.9" y="129.9">C169</text>
<text x="39.8" y="132.3">C158</text>
<text x="39.8" y="137.1">100nF 100nF 100nF 100nF 100nF 100nF</text>
<text x="46.9" y="132.3">C159</text>
<text x="54.1" y="132.3">C160</text>
<text x="61.3" y="132.3">C161</text>
<text x="68.4" y="132.3">C162</text>
<text x="75.6" y="132.3">C168</text>
<text x="171.1" y="134.7">1uF</text>
<text x="178.2" y="134.7">100nF 1uF</text>
<text x="192.6" y="134.7">100nF 1uF</text>
<text x="206.9" y="134.7">100nF</text>
<text x="42.2" y="149">WM9713G</text>
<text x="54.1" y="153.8">U18</text>
<text x="63.6" y="165.7">FB7</text>
<text x="97.1" y="165.7">FB8</text>
<text x="54.1" y="172.9">FBMA-11-160808-151A20</text>
<text x="89.9" y="172.9">FBMA-11-160808-151A20</text>
<text x="80.3" y="175.3">C170</text>
<text x="89.9" y="175.3">C171</text>
<text x="89.9" y="177.7">100nF</text>
<text x="113.8" y="175.3">C172</text>
<text x="162" y="177.2">R78</text>
<text x="163.7" y="174.3">1K</text>
<text x="80.3" y="180.1">10uF</text>
<text x="94.7" y="184.8">R79</text>
<text x="104.2" y="184.8">0R/UM</text>
<text x="113.8" y="180.1">10uF</text>
</g>
<g font-size="2.1" fill="#f00">
<text x="144.8" y="41.6">A</text>
<text x="20.2" y="52.6">1</text>
<text x="23.7" y="52.6">AC97_BITCLK</text>
<text x="20.2" y="57.3">1</text>
<text x="20.4" y="54.7">1</text>
<text x="20.4" y="59.5">1</text>
<text x="23.7" y="57.3">AC97_SDI</text>
<text x="24" y="54.7">AC97_SYNC</text>
<text x="24" y="59.5">AC97_SDO</text>
<text x="200" y="59.7">HPOUTL</text>
<text x="211.2" y="59.7">10</text>
<text x="20.4" y="61.9">1</text>
<text x="24" y="61.9">AC97_RESETn</text>
<text x="200" y="64.5">HPOUTR</text>
<text x="211.7" y="64.5">10</text>
<text x="47.4" y="106">MIC_IN</text>
<text x="178.7" y="106">MACLKA</text>
<text x="195.4" y="120.4">MIC_BIAS</text>
<text x="149.6" y="141.9">A</text>
<text x="206.9" y="141.9">A</text>
<text x="75.6" y="146.7">A</text>
<text x="114.3" y="147.8">TSYM</text>
<text x="114.3" y="150.2">TSXM</text>
<text x="114.3" y="152.6">TSYP</text>
<text x="114.3" y="155">TSXP</text>
<text x="155.5" y="170.5">MIC_BIAS</text>
<text x="155.8" y="180.1">MIC_IN</text>
<text x="181.1" y="181.3">MIC_IN+</text>
<text x="192.3" y="181.3">10</text>
<text x="116.2" y="187.3">A</text>
</g>
<g font-size="1.7">
<text x="36.2" y="8">5</text>
<text x="91" y="8">4</text>
<text x="145.9" y="8">3</text>
<text x="200.7" y="8">2</text>
<text x="255.6" y="8">1</text>
<text x="6.9" y="34.2">D</text>
<text x="283.6" y="34.2">D</text>
<text x="6.9" y="82.3">C</text>
<text x="283.6" y="82.3">C</text>
<text x="6.9" y="130.4">B</text>
<text x="283.6" y="130.4">B</text>
<text x="6.9" y="178.5">A</text>
<text x="283.6" y="178.5">A</text>
<text x="36.2" y="202.8">5</text>
<text x="91" y="202.8">4</text>
<text x="145.9" y="202.8">3</text>
<text x="200.7" y="202.8">2</text>
<text x="255.6" y="202.8">1</text>
</g>
</svg>
